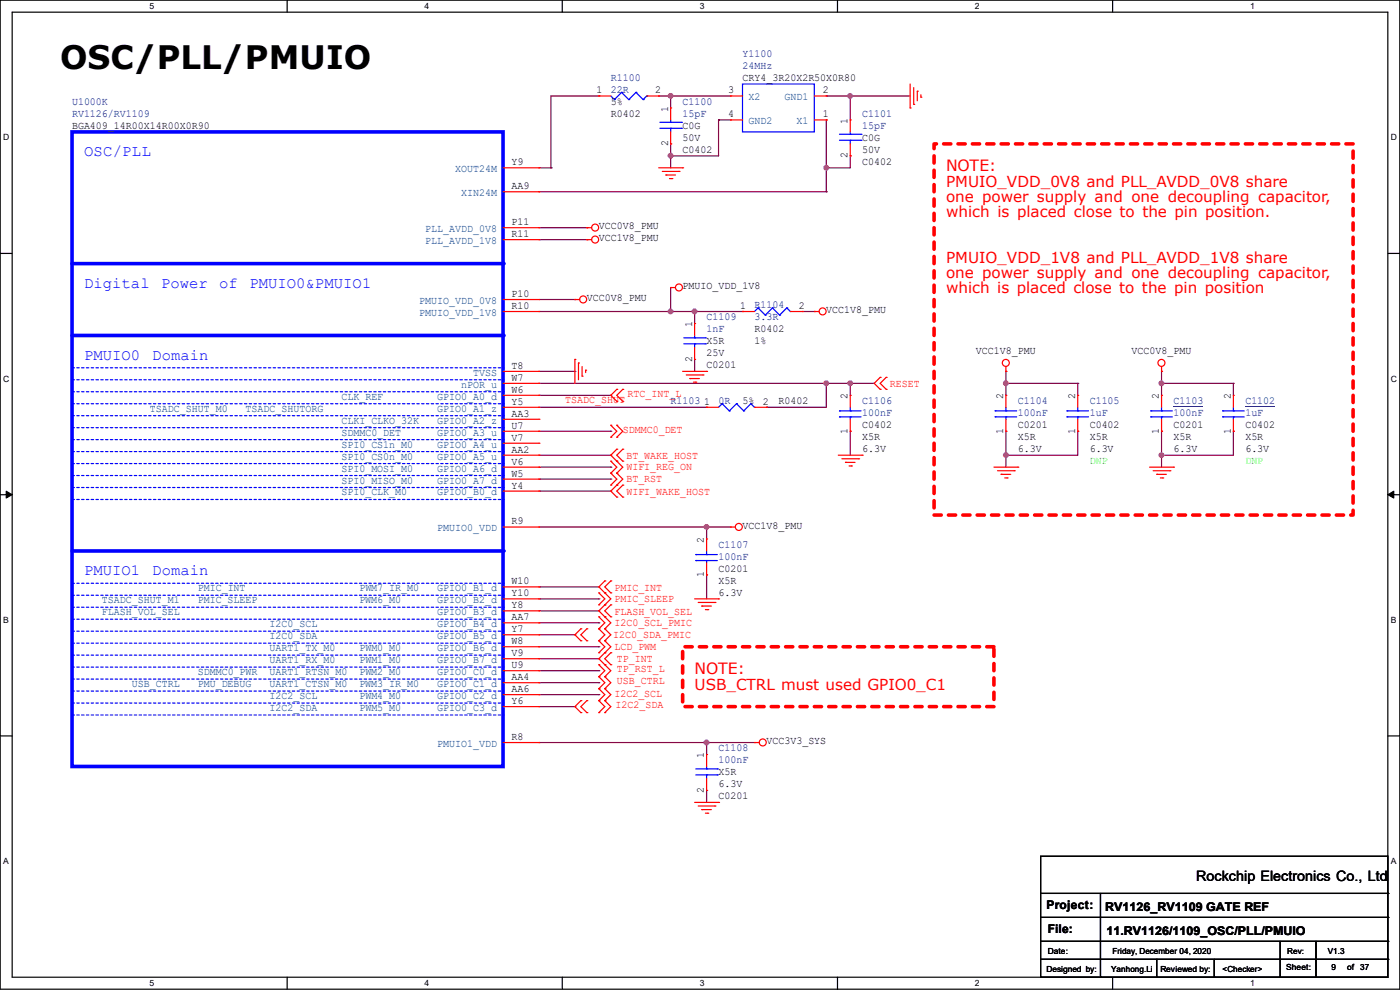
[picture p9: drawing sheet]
<svg xmlns="http://www.w3.org/2000/svg" width="297mm" height="210mm" viewBox="0 0 297 210" stroke-linecap="round" stroke-linejoin="round" font-family="sans-serif">
<path d="M0 0h297v209.8h-297zM2.6 2.6h291.8v204.7h-291.8z" fill="none" stroke="#000" stroke-width=".25"/>
<g fill="#fff">
<path d="M31.7 .3h1v2h-1z"/>
<path d="M31.7 207.6h1v1.9h-1z"/>
</g>
<path d="M60.9 0v2.6M60.9 207.3v2.5" fill="none" stroke="#000" stroke-width=".25"/>
<g fill="#fff">
<path d="M90.1 .3h1v2h-1z"/>
<path d="M90.1 207.6h1v1.9h-1z"/>
</g>
<path d="M119.3 0v2.6M119.3 207.3v2.5" fill="none" stroke="#000" stroke-width=".25"/>
<g fill="#fff">
<path d="M148.5 .3h.9v2h-.9z"/>
<path d="M148.5 207.6h.9v1.9h-.9z"/>
</g>
<path d="M177.7 0v2.6M177.7 207.3v2.5" fill="none" stroke="#000" stroke-width=".25"/>
<g fill="#fff">
<path d="M206.8 .3h1v2h-1z"/>
<path d="M206.8 207.6h1v1.9h-1z"/>
</g>
<path d="M236.1 0v2.6M236.1 207.3v2.5" fill="none" stroke="#000" stroke-width=".25"/>
<g fill="#fff">
<path d="M265.2 .3h1v2h-1z"/>
<path d="M265.2 207.6h1v1.9h-1z"/>
<path d="M.7 28.2h1.2v1.9h-1.2z"/>
<path d="M295.1 28.2h1.2v1.9h-1.2z"/>
<path d="M.7 79.3h1.2v2h-1.2z"/>
<path d="M295.1 79.3h1.2v2h-1.2z"/>
</g>
<path d="M0 53.8h2.6M294.4 53.8h2.6" fill="none" stroke="#000" stroke-width=".25"/>
<g fill="#fff">
<path d="M.7 130.5h1.2v2h-1.2z"/>
<path d="M295.1 130.5h1.1v2h-1.1z"/>
</g>
<path d="M0 104.9h2.6M294.4 104.9h2.6" fill="none" stroke="#000" stroke-width=".25"/>
<path d="M1.3 104.2l1.3 .7-1.3 .8zM294.4 104.9l1.3-.7v1.5z" fill="#000" stroke="#000" stroke-width=".21"/>
<g fill="#fff">
<path d="M.7 181.7h1.2v2h-1.2z"/>
<path d="M295.1 181.7h1.1v2h-1.1z"/>
</g>
<g fill="none" stroke="#000" stroke-width=".25">
<path d="M0 156.1h2.6M294.4 156.1h2.6M220.8 181.7h73.6v25.6h-73.6zM220.8 189.5h73.6M220.8 194.6h73.6M220.8 199.7h73.6M233.5 189.5v17.8M271.6 199.7v7.6M279.2 199.7v7.6M294.4 189.5h.1M294.4 194.6h.1M294.4 199.7h.1"/>
<path d="M220.8 203.5h73.6M233.5 207.3h.1M245.4 207.3h.1M245.4 203.5v3.8M257.6 207.3h.1M257.6 203.5v3.8M271.6 207.3h.1M279.2 207.3h.1M294.4 203.5h.1"/>
</g>
<path d="M198.2 30.5h88.9v78.8h-88.9zM144.8 137.2h66.1v12.7h-66.1z" fill="none" stroke="#f00" stroke-width=".76" stroke-dasharray="1.5 1.5"/>
<g fill="none" stroke="#800040" stroke-width=".25">
<path d="M114.3 35.6h2.6M116.9 35.6h.1M127 20.4h.1M127 20.4h-10.1v15.2M139.7 20.4h.1M139.7 20.4h15.3M142.3 33.1h.1M142.3 20.4h.1M142.3 30.5h.1M142.3 20.4v2.5M142.3 30.5v5.1M152.4 25.4h.1"/>
<path d="M152.4 25.4v7.7h-10.1M152.4 25.4h2.6M175.3 20.4h.1M175.3 35.6h.1M175.3 25.4h.1M175.3 20.4h17.8M175.3 25.4v15.3M180.4 33.1h.1M180.4 20.4h.1M180.4 20.4v5M180.4 33.1v2.5h-5.1M114.3 40.7h61"/>
<path d="M114.3 48.3h10.2M114.3 50.8h10.2M124.5 48.3h.1M124.5 50.8h.1M175.3 40.7h.1M114.3 78.8h7.7M114.3 63.5h7.7M114.3 66.1h43.2M122 78.8h.1M122 63.5h.1M142.3 66.1h.1M142.3 61v5.1"/>
<path d="M147.4 66.1h.1M147.4 78.8h.1M147.4 66.1v2.5M147.4 76.2v2.6M157.5 66.1h.1M170.2 66.1h2.6M172.8 66.1h.1M213.4 78.8h.1M213.4 78.8v5.1M246.4 78.8h.1M246.4 78.8v5.1M114.3 81.3h71.2"/>
<path d="M114.3 96.6h15.3M114.3 86.4h35.6M114.3 99.1h15.3M114.3 91.5h15.3M114.3 83.9h15.3M129.6 96.6h.1M129.6 99.1h.1M129.6 91.5h.1M129.6 83.9h.1M149.9 86.4h.1M162.6 86.4h.1M175.3 81.3h.1"/>
<path d="M175.3 81.3v5.1h-12.7M180.4 81.3h.1M180.4 91.5h.1M180.4 81.3v2.6M180.4 91.5v5.1M213.4 81.3h.1M213.4 91.5h.1M213.4 96.6h.1M213.4 91.5v7.6M213.4 81.3h15.2M228.6 81.3h.1M228.6 91.5h.1"/>
<path d="M228.6 81.3v2.6M228.6 91.5v5.1h-15.2M246.4 81.3h.1M246.4 91.5h.1M246.4 96.6h.1M246.4 81.3h15.3M246.4 91.5v7.6M261.7 81.3h.1M261.7 91.5h.1M261.7 91.5v5.1h-15.3M261.7 81.3v2.6M114.3 111.8h40.7"/>
<path d="M114.3 101.6h15.3M114.3 104.2h15.3M129.6 101.6h.1M129.6 104.2h.1M149.9 111.8h.1M149.9 111.8v2.5M114.3 129.6h12.7M114.3 132.1h12.7M114.3 124.5h12.7M114.3 127h12.7M114.3 134.7h7.7M114.3 137.2h12.7"/>
<path d="M114.3 139.7h12.7M122 134.7h.1M127 129.6h.1M127 132.1h.1M127 124.5h.1M127 127h.1M127 137.2h.1M127 139.7h.1M149.9 122h.1M149.9 122v5M114.3 157.5h45.8M114.3 142.3h12.7"/>
<path d="M114.3 144.8h12.7M114.3 147.4h12.7M114.3 149.9h7.7M122 149.9h.1M127 142.3h.1M127 144.8h.1M127 147.4h.1M149.9 157.5h.1M149.9 157.5v2.6M149.9 167.7h.1M149.9 167.7v2.5"/>
</g>
<g fill="#f0f" stroke="#f0f" stroke-width=".25">
<circle cx="213.4" cy="81.3" r=".49"/>
<circle cx="213.4" cy="96.5" r=".49"/>
<circle cx="246.4" cy="81.3" r=".49"/>
<circle cx="246.4" cy="96.5" r=".49"/>
<circle cx="142.3" cy="33" r=".49"/>
<circle cx="142.3" cy="20.3" r=".49"/>
<circle cx="175.3" cy="35.6" r=".49"/>
<circle cx="180.4" cy="20.3" r=".49"/>
<circle cx="175.3" cy="81.3" r=".49"/>
<circle cx="149.9" cy="157.5" r=".49"/>
<circle cx="149.9" cy="111.8" r=".49"/>
<circle cx="180.4" cy="81.3" r=".49"/>
<circle cx="142.3" cy="66.1" r=".49"/>
<circle cx="147.3" cy="66.1" r=".49"/>
</g>
<g fill="none" stroke="#f00" stroke-width=".25">
<path d="M193.1 17.8v5.1M193.8 18.6v3.5M194.6 19.3h.1M194.6 19.3v2.1M127 20.4h.1M127 20.4h2.6M137.2 20.4h2.5M139.7 20.4h.1M139.7 35.6h5.1M140.5 36.4h3.6M141.3 37.1h.1M141.3 37.1h2"/>
<path d="M142 37.9h.5M142.3 22.9h.1M142.3 30.5h.1M142.3 22.9v2.5M142.3 28v2.5M142.5 37.9h.1M144.1 36.4h.1M144.8 35.6h.1M193.1 22.9h.1M193.8 22.1h.1M195.4 20.6h.1M195.4 20.1v.5"/>
<path d="M124.5 48.3h.1M124.5 50.8h.1M124.5 48.3h1M124.5 50.8h1M122 63.5h.1M122 76.2h.1M122 63.5h1M122 76.2v5.1M122.7 77h.1M122.7 77v3.6M123.5 79.8h.1M123.5 77.8v2"/>
<path d="M124.2 78.5h.1M124.2 78.5v.5M142.3 61h.1M142.3 61h1M144.8 78.8h5.1M145.6 79.5h3.5M147.4 68.6h.1M147.4 76.2h.1M147.4 68.6v2.6M147.4 73.7v2.5M149.1 79.5h.1M149.9 78.8h.1"/>
<path d="M172.8 66.1h.1M172.8 66.1h1M213.4 78.8h.1M213.4 77.8v1M246.4 78.8h.1M246.4 77.8v1M129.6 97.8h.1M129.6 92.8h.1M129.6 90.2h.1M129.6 97.8l1.3 1.3-1.3 1.3M129.6 90.2l1.3 1.3-1.3 1.3M130.9 97.8h.1"/>
<path d="M130.9 95.3h.1M130.9 92.8h.1M130.9 90.2h.1M130.9 82.6h.1M130.9 85.1h.1M130.9 95.3l-1.3 1.3 2.5 2.5-1.2 1.3M130.9 90.2l1.2 1.3-1.2 1.3M130.9 82.6l-1.3 1.3 1.3 1.2M132.1 97.8h.1M132.1 95.3h.1M132.1 85.1h.1M132.1 82.6h.1"/>
<path d="M132.1 95.3l-1.2 1.3 1.2 1.2M132.1 82.6l-1.2 1.3 1.2 1.2M146.3 80.3h.1M146.3 80.3h2.1M147.1 81.1h.5M147.6 81.1h.1M149.9 86.4h.1M149.9 86.4h2.5M160.1 86.4h2.5M162.6 86.4h.1M177.8 96.6h5.1M178.6 97.3h3.6"/>
<path d="M179.4 98.1h.1M179.4 98.1h2M180.1 98.8h.5M180.4 91.5h.1M180.4 83.9h.1M180.4 83.9v2.5M180.4 88.9v2.6M180.6 98.8h.1M182.2 97.3h.1M182.9 96.6h.1M186.7 80.1h.1M186.7 82.6h.1"/>
<path d="M186.7 80.1l-1.2 1.2 1.2 1.3M188 82.6h.1M188 80.1h.1M188 80.1l-1.3 1.2 1.3 1.3M210.9 99.1h5M211.6 99.9h3.6M215.2 99.9h.1M215.9 99.1h.1M243.9 99.1h5.1M244.6 99.9h3.6M246.4 91.5h.1M246.4 83.9h.1"/>
<path d="M246.4 83.9v2.5M246.4 88.9v2.6M248.2 99.9h.1M249 99.1h.1M261.7 91.5h.1M261.7 83.9h.1M261.7 83.9v2.5M261.7 88.9v2.6M129.6 100.4h.1M129.6 102.9h.1M129.6 100.4l1.3 1.2-1.3 1.3M130.9 100.4h.1"/>
<path d="M130.9 102.9h.1M130.9 105.5h.1M130.9 100.4l1.2 1.2-2.5 2.6 1.3 1.3M132.1 105.5h.1M132.1 102.9h.1M132.1 102.9l-1.2 1.3 1.2 1.3M149.9 114.3h.1M149.9 114.3v2.6M149.9 119.4v2.6M155 111.8h.1M155 111.8h1M212.4 100.6h.1"/>
<path d="M212.4 100.6h2M213.1 101.4h.6M213.7 101.4h.1M245.4 100.6h.1M245.4 100.6h2M246.2 101.4h.5M246.7 101.4h.1M123.2 133.4h.1M123.2 135.9h.1M123.2 133.4l-1.2 1.3 1.2 1.2M124.5 135.9h.1M124.5 133.4h.1"/>
<path d="M124.5 133.4l-1.3 1.3 1.3 1.2M127 128.3h.1M127 125.8h.1M127 135.9h.1M127 133.4h.1M127 130.9h.1M127 138.5h.1M127 125.8l1.3 1.2-1.3 1.3M127 133.4l1.3 1.3-1.3 1.2M127 130.9l1.3 1.2-1.3 1.3M127 135.9l1.3 1.3-1.3 1.3M128.3 128.3h.1"/>
<path d="M128.3 130.9h.1M128.3 123.2h.1M128.3 125.8h.1M128.3 135.9h.1M128.3 133.4h.1M128.3 138.5h.1M128.3 123.2l-1.3 1.3 2.6 2.5-2.6 2.6 2.6 2.5-1.3 1.3M128.3 135.9l1.3 1.3-2.6 2.5 2.6 2.6-1.3 1.3M128.3 133.4l1.3 1.3-1.3 1.2M129.6 130.9h.1M129.6 128.3h.1M129.6 125.8h.1"/>
<path d="M129.6 123.2h.1M129.6 138.5h.1M129.6 128.3l-1.3 1.3 1.3 1.3M129.6 123.2l-1.3 1.3 1.3 1.3M129.6 138.5l-1.3 1.2 1.3 1.3M147.4 127h5M148.1 127.8h3.6M148.9 128.6h.1M148.9 128.6h2M149.6 129.3h.6M149.9 122h.1M150.2 129.3h.1"/>
<path d="M151.7 127.8h.1M152.4 127h.1M123.2 151.2h.1M123.2 148.6h.1M123.2 148.6l-1.2 1.3 1.2 1.3M124.5 148.6h.1M124.5 151.2h.1M124.5 148.6l-1.3 1.3 1.3 1.3M127 148.6h.1M127 151.2h.1M127 146.1h.1M127 143.6h.1"/>
<path d="M127 141h.1M127 143.6l1.3 1.2-1.3 1.3M127 148.6l1.3 1.3-1.3 1.3M127 146.1l1.3 1.3-1.3 1.2M127 141l1.3 1.3-1.3 1.3M128.3 148.6h.1M128.3 151.2h.1M128.3 146.1h.1M128.3 143.6h.1M128.3 141h.1M128.3 148.6l1.3 1.3-1.3 1.3M128.3 146.1l1.3 1.3-1.3 1.2"/>
<path d="M128.3 143.6l1.3 1.2-1.3 1.3M129.6 141h.1M160.1 157.5h.1M160.1 157.5h1M147.4 170.2h5M148.1 171h3.6M148.9 171.7h.1M148.9 171.7h2M149.6 172.5h.6M149.9 160.1h.1M149.9 167.7h.1M149.9 160.1v2.5"/>
<path d="M149.9 165.1v2.6M150.2 172.5h.1M151.7 171h.1M152.4 170.2h.1"/>
<circle cx="126.3" cy="50.8" r=".74"/>
<circle cx="126.3" cy="48.3" r=".74"/>
<circle cx="123.7" cy="63.5" r=".74"/>
<circle cx="144" cy="61" r=".74"/>
<circle cx="174.5" cy="66.1" r=".74"/>
<circle cx="213.4" cy="77" r=".74"/>
<circle cx="246.4" cy="77" r=".74"/>
<circle cx="156.7" cy="111.8" r=".74"/>
<circle cx="161.8" cy="157.5" r=".74"/>
</g>
<g fill="none" stroke="#00f" stroke-width=".25">
<path d="M131.9 19.6h.1M131.9 19.6l-1.6 1.5M131.9 19.6l1.5 1.5M134.9 19.6h.1M134.9 19.6l-1.5 1.5M134.9 19.6l1.5 1.5M129.6 20.4l.7 .7M130.3 21.1h.1M133.4 21.1h.1M136.4 21.1h.1M137.2 20.4h.1M137.2 20.4l-.8 .7"/>
<path d="M140 27.2h4.6M140 26h4.6M142.3 26h.1M142.3 27.2h.1M142.3 25.4v.6M142.3 27.2v.8M144.6 27.2h.1M144.6 26h.1M145.1 72.9h4.5M145.1 71.7h4.5M147.4 71.7h.1M147.4 72.9h.1"/>
<path d="M147.4 71.2v.5M147.4 72.9v.8M149.6 72.9h.1M149.6 71.7h.1M153.2 85.6h.1M153.2 85.6l-.8 .8M153.2 85.6l1.5 1.6M154.7 87.2h.1M156.3 85.6h.1M156.3 85.6l-1.6 1.6M156.3 85.6l1.5 1.6M157.8 87.2h.1"/>
<path d="M159.3 85.6h.1M159.3 85.6l-1.5 1.6M159.3 85.6l.8 .8M160.1 86.4h.1M178.1 87.2h.1M178.1 88.4h.1M178.1 87.2h4.6M178.1 88.4h4.6M180.4 88.4h.1M180.4 87.2h.1M180.4 86.4v.8M180.4 88.4v.5"/>
<path d="M244.1 87.2h.1M244.1 88.4h.1M244.1 87.2h4.6M244.1 88.4h4.6M246.4 88.4h.1M246.4 87.2h.1M246.4 86.4v.8M246.4 88.4v.5M259.4 87.2h.1M259.4 88.4h.1M259.4 87.2h4.5M259.4 88.4h4.5"/>
<path d="M261.7 88.4h.1M261.7 87.2h.1M261.7 86.4v.8M261.7 88.4v.5M147.6 117.6h.1M147.6 118.9h.1M147.6 117.6h4.6M147.6 118.9h4.6M149.9 118.9h.1M149.9 117.6h.1M149.9 116.9v.7M149.9 118.9v.5"/>
<path d="M147.6 164.4h4.6M147.6 163.1h4.6M149.9 163.1h.1M149.9 164.4h.1M149.9 162.6v.5M149.9 164.4v.7M152.2 164.4h.1M152.2 163.1h.1"/>
</g>
<path d="M249 86.3h6.3M264.2 86.3h6.4" fill="none" stroke="#000080" stroke-width=".21"/>
<path d="M15.3 28h91.4v134.6h-91.4zM15.3 55.9h91.4" fill="none" stroke="#00f" stroke-width=".76"/>
<circle cx="106.7" cy="55.9" r=".38" fill="#00f"/>
<path d="M15.3 71.2h91.4" fill="none" stroke="#00f" stroke-width=".76"/>
<circle cx="106.7" cy="71.2" r=".38" fill="#00f"/>
<path d="M15.3 116.9h91.4" fill="none" stroke="#00f" stroke-width=".76"/>
<circle cx="106.7" cy="116.9" r=".38" fill="#00f"/>
<g fill="none" stroke="#00f" stroke-width=".25" stroke-dasharray=".5">
<path d="M15.3 78h91.4M106.7 78h.1M15.3 83.1h91.4M15.3 85.6h91.4M15.3 80.6h91.4M15.3 93.3h91.4M15.3 88.2h91.4M15.3 95.8h91.4M15.3 90.7h91.4M15.3 98.3h91.4M106.7 83.1h.1M106.7 85.6h.1"/>
<path d="M106.7 80.6h.1M106.7 93.3h.1M106.7 88.2h.1M106.7 95.8h.1M106.7 90.7h.1M106.7 98.3h.1M15.3 103.4h91.4M15.3 106h91.4M15.3 100.9h91.4M106.7 103.4h.1M106.7 106h.1M106.7 100.9h.1"/>
<path d="M15.3 123.7h91.4M15.3 126.3h91.4M15.3 128.8h91.4M15.3 131.4h91.4M15.3 139h91.4M15.3 133.9h91.4M15.3 136.4h91.4M106.7 123.7h.1M106.7 126.3h.1M106.7 128.8h.1M106.7 131.4h.1M106.7 139h.1"/>
<path d="M106.7 133.9h.1M106.7 136.4h.1M15.3 141.5h91.4M15.3 149.1h91.4M15.3 144.1h91.4M15.3 151.7h91.4M15.3 146.6h91.4M106.7 141.5h.1M106.7 149.1h.1M106.7 144.1h.1M106.7 151.7h.1M106.7 146.6h.1"/>
</g>
<g fill="none" stroke="#f00" stroke-width=".25">
<path d="M106.7 35.6h7.6M114.3 35.6h.1M155 20.4h.1M155 25.4h.1M155 25.4h2.5M155 20.4h2.5M172.8 25.4h2.5M172.8 20.4h2.5M175.3 25.4h.1M175.3 20.4h.1M180.4 25.4h.1M180.4 33.1h.1"/>
<path d="M180.4 25.4v2.6M180.4 30.5v2.6M106.7 40.7h7.6M106.7 48.3h7.6M106.7 50.8h7.6M114.3 40.7h.1M114.3 48.3h.1M114.3 50.8h.1M106.7 78.8h7.6M106.7 63.5h7.6M106.7 66.1h7.6M114.3 78.8h.1"/>
<path d="M114.3 63.5h.1M114.3 66.1h.1M157.5 66.1h.1M157.5 66.1h2.6M167.7 66.1h2.5M170.2 66.1h.1M106.7 81.3h7.6M106.7 83.9h7.6M106.7 86.4h7.6M106.7 88.9h7.6M106.7 91.5h7.6M106.7 94h7.6"/>
<path d="M106.7 96.6h7.6M106.7 99.1h7.6M114.3 81.3h.1M114.3 83.9h.1M114.3 86.4h.1M114.3 88.9h.1M114.3 91.5h.1M114.3 94h.1M114.3 96.6h.1M114.3 99.1h.1M213.4 91.5h.1M213.4 83.9h.1"/>
<path d="M213.4 83.9v2.5M213.4 88.9v2.6M228.6 91.5h.1M228.6 83.9h.1M228.6 83.9v2.5M228.6 88.9v2.6M106.7 101.6h7.6M106.7 104.2h7.6M106.7 111.8h7.6M114.3 101.6h.1M114.3 104.2h.1M114.3 111.8h.1"/>
<path d="M106.7 137.2h7.6M106.7 139.7h7.6M106.7 124.5h7.6M106.7 127h7.6M106.7 129.6h7.6M106.7 134.7h7.6M106.7 132.1h7.6M114.3 137.2h.1M114.3 139.7h.1M114.3 124.5h.1M114.3 127h.1M114.3 129.6h.1"/>
<path d="M114.3 134.7h.1M114.3 132.1h.1M106.7 142.3h7.6M106.7 149.9h7.6M106.7 157.5h7.6M106.7 147.4h7.6M106.7 144.8h7.6M114.3 142.3h.1M114.3 149.9h.1M114.3 157.5h.1M114.3 147.4h.1M114.3 144.8h.1"/>
</g>
<g fill="none" stroke="#00f" stroke-width=".25">
<path d="M157.5 17.8h15.3v10.2h-15.3zM178.1 29.8h4.6M178.1 28.5h4.6M180.4 28.5h.1M180.4 29.8h.1M180.4 28v.5M180.4 29.8v.7M182.7 29.8h.1M182.7 28.5h.1M160.8 65.3h.1M160.8 65.3l-.7 .8M160.8 65.3l1.5 1.5"/>
<path d="M162.3 66.8h.1M163.9 65.3h.1M163.9 65.3l-1.6 1.5M163.9 65.3l1.5 1.5M165.4 66.8h.1M166.9 65.3h.1M166.9 65.3l-1.5 1.5M166.9 65.3l.8 .8M167.7 66.1h.1M211.1 87.2h.1M211.1 88.4h.1M211.1 87.2h4.6"/>
<path d="M211.1 88.4h4.6M213.4 88.4h.1M213.4 87.2h.1M213.4 86.4v.8M213.4 88.4v.5M226.4 87.2h.1M226.4 88.4h.1M226.4 87.2h4.5M226.4 88.4h4.5M228.6 88.4h.1M228.6 87.2h.1M228.6 86.4v.8"/>
<path d="M228.6 88.4v.5"/>
</g>
<g fill="#f0f" stroke="#f0f" stroke-width=".25">
<circle cx="213.4" cy="81.3" r=".49"/>
<circle cx="213.4" cy="96.5" r=".49"/>
<circle cx="246.4" cy="81.3" r=".49"/>
<circle cx="246.4" cy="96.5" r=".49"/>
<circle cx="142.3" cy="33" r=".49"/>
<circle cx="142.3" cy="20.3" r=".49"/>
<circle cx="175.3" cy="35.6" r=".49"/>
<circle cx="180.4" cy="20.3" r=".49"/>
<circle cx="175.3" cy="81.3" r=".49"/>
<circle cx="149.9" cy="157.5" r=".49"/>
<circle cx="149.9" cy="111.8" r=".49"/>
<circle cx="180.4" cy="81.3" r=".49"/>
<circle cx="142.3" cy="66.1" r=".49"/>
<circle cx="147.3" cy="66.1" r=".49"/>
</g>
<text font-size="6.9" x="12.7" y="14.6">OSC/PLL/PMUIO</text>
<g font-size="3.3" fill="#00f">
<text x="17.8" y="33.1">OSC/PLL</text>
<text x="17.8" y="61.1">Digital</text>
<text x="34.2" y="61.1">Power</text>
<text x="46.5" y="61.1">of</text>
<text x="52.9" y="61.1">PMUIO0&amp;PMUIO1</text>
<text x="17.8" y="76.3">PMUIO0</text>
<text x="32.3" y="76.3">Domain</text>
<text x="17.8" y="122">PMUIO1</text>
<text x="32.3" y="122">Domain</text>
</g>
<g font-size="3.3" fill="#f00">
<text x="200.7" y="36.4">NOTE:</text>
<text x="147.4" y="143">NOTE:</text>
</g>
<g font-size="3.2" fill="#f00">
<text x="200.7" y="39.6">PMUIO_VDD_0V8 and PLL_AVDD_0V8 share</text>
<text x="200.7" y="42.8">one power supply and one decoupling capacitor,</text>
<text x="200.7" y="46.1">which is placed close to the pin position.</text>
<text x="200.7" y="55.7">PMUIO_VDD_1V8 and PLL_AVDD_1V8 share</text>
<text x="200.7" y="58.9">one power supply and one decoupling capacitor,</text>
<text x="200.7" y="62.1">which is placed close to the pin position</text>
<text x="147.4" y="146.3">USB_CTRL must used GPIO0_C1</text>
</g>
<text font-size="3" x="253.8" y="186.9">Rockchip Electronics Co., Ltd</text>
<g font-size="2.5">
<text x="222" y="192.9">Project:</text>
<text x="222.3" y="198">File:</text>
<text x="234.5" y="193.2">RV1126_RV1109 GATE REF</text>
<text x="234.7" y="198.2">11.RV1126/1109_OSC/PLL/PMUIO</text>
</g>
<g font-size="2.3" fill="#000080">
<text x="129.6" y="17.1">R1100</text>
<text x="157.5" y="12.1">Y1100</text>
<text x="157.5" y="14.6">24MHz</text>
<text x="15.3" y="22.2">U1000K</text>
<text x="129.6" y="19.7">22R</text>
<text x="144.8" y="22.2">C1100</text>
<text x="15.3" y="24.8">RV1126/RV1109</text>
<text x="144.8" y="24.8">15pF</text>
<text x="182.9" y="24.8">C1101</text>
<text x="182.9" y="27.3">15pF</text>
<text x="160.1" y="65.4">R1104</text>
<text x="149.9" y="67.9">C1109</text>
<text x="149.9" y="70.5">1nF</text>
<text x="160.1" y="67.9">3.3R</text>
<text x="142.3" y="85.7">R1103</text>
<text x="152.4" y="85.7">0R</text>
<text x="182.9" y="85.7">C1106</text>
<text x="182.9" y="88.3">100nF</text>
<text x="215.9" y="85.7">C1104</text>
<text x="215.9" y="88.3">100nF</text>
<text x="231.2" y="85.7">C1105</text>
<text x="231.2" y="88.3">1uF</text>
<text x="249" y="85.7">C1103</text>
<text x="249" y="88.3">100nF</text>
<text x="264.2" y="85.7">C1102</text>
<text x="264.2" y="88.3">1uF</text>
<text x="152.4" y="116.2">C1107</text>
<text x="152.4" y="118.7">100nF</text>
<text x="152.4" y="159.4">C1108</text>
<text x="152.4" y="161.9">100nF</text>
</g>
<g font-size="2.3">
<text x="157.5" y="17.1">CRY4_3R20X2R50X0R80</text>
<text x="126.5" y="19.8">1</text>
<text x="129.6" y="22.2">5%</text>
<text x="139" y="19.8">2</text>
<text x="141.7" y="23.7" transform="rotate(-90 141.7 23.7)">1</text>
<text x="154.5" y="19.8">3</text>
<text x="174.5" y="19.8">2</text>
<text x="15.3" y="27.3">BGA409_14R00X14R00X0R90</text>
<text x="129.6" y="24.8">R0402</text>
<text x="144.8" y="27.3">C0G</text>
<text x="144.8" y="29.8">50V</text>
<text x="154.5" y="24.9">4</text>
<text x="174.5" y="24.9">1</text>
<text x="179.8" y="26.2" transform="rotate(-90 179.8 26.2)">1</text>
<text x="182.9" y="29.8">C0G</text>
<text x="108.5" y="35.1">Y9</text>
<text x="141.7" y="31" transform="rotate(-90 141.7 31)">2</text>
<text x="144.8" y="32.4">C0402</text>
<text x="179.8" y="33.6" transform="rotate(-90 179.8 33.6)">2</text>
<text x="182.9" y="34.9">C0402</text>
<text x="182.9" y="32.4">50V</text>
<text x="108.5" y="40.1">AA9</text>
<text x="108.5" y="47.8">P11</text>
<text x="108.5" y="50.3">R11</text>
<text x="127" y="48.6">VCC0V8_PMU</text>
<text x="127" y="51.2">VCC1V8_PMU</text>
<text x="108.5" y="63">P10</text>
<text x="108.5" y="65.5">R10</text>
<text x="124.5" y="63.9">VCC0V8_PMU</text>
<text x="144.8" y="61.3">PMUIO_VDD_1V8</text>
<text x="157" y="65.5">1</text>
<text x="169.5" y="65.5">2</text>
<text x="146.8" y="69.4" transform="rotate(-90 146.8 69.4)">1</text>
<text x="160.1" y="70.5">R0402</text>
<text x="175.3" y="66.4">VCC1V8_PMU</text>
<text x="146.8" y="76.8" transform="rotate(-90 146.8 76.8)">2</text>
<text x="149.9" y="73">X5R</text>
<text x="149.9" y="75.6">25V</text>
<text x="160.1" y="73">1%</text>
<text x="207.1" y="75.1">VCC1V8_PMU</text>
<text x="240.1" y="75.1">VCC0V8_PMU</text>
<text x="108.5" y="78.2">T8</text>
<text x="108.5" y="80.8">W7</text>
<text x="108.5" y="83.3">W6</text>
<text x="149.9" y="78.1">C0201</text>
<text x="108.5" y="85.9">Y5</text>
<text x="108.5" y="88.4">AA3</text>
<text x="149.4" y="85.9">1</text>
<text x="157.5" y="85.7">5%</text>
<text x="161.8" y="85.9">2</text>
<text x="165.1" y="85.7">R0402</text>
<text x="179.8" y="84.6" transform="rotate(-90 179.8 84.6)">2</text>
<text x="212.9" y="84.6" transform="rotate(-90 212.9 84.6)">2</text>
<text x="228.1" y="84.6" transform="rotate(-90 228.1 84.6)">2</text>
<text x="245.9" y="84.6" transform="rotate(-90 245.9 84.6)">2</text>
<text x="261.1" y="84.6" transform="rotate(-90 261.1 84.6)">2</text>
<text x="108.5" y="90.9">U7</text>
<text x="108.5" y="93.5">V7</text>
<text x="179.8" y="92" transform="rotate(-90 179.8 92)">1</text>
<text x="182.9" y="90.8">C0402</text>
<text x="182.9" y="93.3">X5R</text>
<text x="182.9" y="95.9">6.3V</text>
<text x="212.9" y="92" transform="rotate(-90 212.9 92)">1</text>
<text x="215.9" y="90.8">C0201</text>
<text x="215.9" y="93.3">X5R</text>
<text x="215.9" y="95.9">6.3V</text>
<text x="228.1" y="92" transform="rotate(-90 228.1 92)">1</text>
<text x="231.2" y="90.8">C0402</text>
<text x="231.2" y="93.3">X5R</text>
<text x="231.2" y="95.9">6.3V</text>
<text x="245.9" y="92" transform="rotate(-90 245.9 92)">1</text>
<text x="249" y="90.8">C0201</text>
<text x="249" y="93.3">X5R</text>
<text x="249" y="95.9">6.3V</text>
<text x="261.1" y="92" transform="rotate(-90 261.1 92)">1</text>
<text x="264.2" y="90.8">C0402</text>
<text x="264.2" y="93.3">X5R</text>
<text x="264.2" y="95.9">6.3V</text>
<text x="108.5" y="96">AA2</text>
<text x="108.5" y="101.1">W5</text>
<text x="108.5" y="98.6">V6</text>
<text x="108.5" y="103.6">Y4</text>
<text x="108.5" y="111.3">R9</text>
<text x="157.5" y="112.1">VCC1V8_PMU</text>
<text x="149.4" y="115.1" transform="rotate(-90 149.4 115.1)">2</text>
<text x="108.5" y="124">W10</text>
<text x="149.4" y="122.5" transform="rotate(-90 149.4 122.5)">1</text>
<text x="152.4" y="121.3">C0201</text>
<text x="152.4" y="123.8">X5R</text>
<text x="108.5" y="126.5">Y10</text>
<text x="108.5" y="129">Y8</text>
<text x="108.5" y="131.6">AA7</text>
<text x="152.4" y="126.4">6.3V</text>
<text x="108.5" y="136.7">W8</text>
<text x="108.5" y="134.1">Y7</text>
<text x="108.5" y="139.2">V9</text>
<text x="108.5" y="141.7">U9</text>
<text x="108.5" y="149.4">Y6</text>
<text x="108.5" y="146.8">AA6</text>
<text x="108.5" y="144.3">AA4</text>
<text x="108.5" y="157">R8</text>
<text x="149.4" y="160.8" transform="rotate(-90 149.4 160.8)">1</text>
<text x="162.6" y="157.9">VCC3V3_SYS</text>
<text x="152.4" y="164.5">X5R</text>
<text x="152.4" y="167">6.3V</text>
<text x="149.4" y="168.2" transform="rotate(-90 149.4 168.2)">2</text>
<text x="152.4" y="169.5">C0201</text>
</g>
<g font-size="2.3" fill="#004080">
<text x="158.8" y="21.3">X2</text>
<text x="166.4" y="21.3">GND1</text>
<text x="158.8" y="26.4">GND2</text>
<text x="169" y="26.4">X1</text>
<text x="96.6" y="36.5">XOUT24M</text>
<text x="97.8" y="41.6">XIN24M</text>
<text x="90.2" y="49.2">PLL_AVDD_0V8</text>
<text x="90.2" y="51.8">PLL_AVDD_1V8</text>
<text x="88.9" y="64.5">PMUIO_VDD_0V8</text>
<text x="88.9" y="67">PMUIO_VDD_1V8</text>
<text x="97.8" y="82.3">nPOR_u</text>
<text x="100.4" y="79.7">TVSS</text>
<text x="31.8" y="87.3">TSADC_SHUT_M0</text>
<text x="52.1" y="87.3">TSADC_SHUTORG</text>
<text x="72.4" y="84.8">CLK_REF</text>
<text x="72.4" y="89.9">CLKI_CLKO_32K</text>
<text x="92.7" y="87.3">GPIO0_A1_z</text>
<text x="92.7" y="84.8">GPIO0_A0_d</text>
<text x="92.7" y="89.9">GPIO0_A2_z</text>
<text x="72.4" y="92.4">SDMMC0_DET</text>
<text x="72.4" y="95">SPI0_CS1n_M0</text>
<text x="92.7" y="92.4">GPIO0_A3_u</text>
<text x="92.7" y="95">GPIO0_A4_u</text>
<text x="72.4" y="97.5">SPI0_CS0n_M0</text>
<text x="72.4" y="100">SPI0_MOSI_M0</text>
<text x="92.7" y="97.5">GPIO0_A5_u</text>
<text x="92.7" y="100">GPIO0_A6_d</text>
<text x="72.4" y="102.6">SPI0_MISO_M0</text>
<text x="72.4" y="105.1">SPI0_CLK_M0</text>
<text x="92.7" y="102.6">GPIO0_A7_d</text>
<text x="92.7" y="105.1">GPIO0_B0_d</text>
<text x="92.8" y="112.7">PMUIO0_VDD</text>
<text x="42" y="125.4">PMIC_INT</text>
<text x="76.2" y="125.4">PWM7_IR_M0</text>
<text x="92.7" y="125.4">GPIO0_B1_d</text>
<text x="21.6" y="128">TSADC_SHUT_M1</text>
<text x="21.6" y="130.5">FLASH_VOL_SEL</text>
<text x="41.9" y="128">PMIC_SLEEP</text>
<text x="76.2" y="128">PWM6_M0</text>
<text x="92.8" y="128">GPIO0_B2_d</text>
<text x="92.8" y="130.5">GPIO0_B3_d</text>
<text x="57.2" y="135.6">I2C0_SDA</text>
<text x="57.2" y="133.1">I2C0_SCL</text>
<text x="92.7" y="135.6">GPIO0_B5_d</text>
<text x="92.7" y="133.1">GPIO0_B4_d</text>
<text x="42" y="143.2">SDMMC0_PWR</text>
<text x="57.2" y="143.2">UART1_RTSN_M0</text>
<text x="57.2" y="138.1">UART1_TX_M0</text>
<text x="57.2" y="140.7">UART1_RX_M0</text>
<text x="76.2" y="143.2">PWM2_M0</text>
<text x="76.2" y="138.1">PWM0_M0</text>
<text x="76.2" y="140.7">PWM1_M0</text>
<text x="92.7" y="143.2">GPIO0_C0_d</text>
<text x="92.7" y="138.1">GPIO0_B6_d</text>
<text x="92.7" y="140.7">GPIO0_B7_d</text>
<text x="28" y="145.8">USB_CTRL</text>
<text x="41.9" y="145.8">PMU_DEBUG</text>
<text x="57.2" y="145.8">UART1_CTSN_M0</text>
<text x="57.2" y="148.3">I2C2_SCL</text>
<text x="76.2" y="145.8">PWM3_IR_M0</text>
<text x="76.2" y="148.3">PWM4_M0</text>
<text x="92.7" y="145.8">GPIO0_C1_d</text>
<text x="92.7" y="148.3">GPIO0_C2_d</text>
<text x="57.2" y="150.8">I2C2_SDA</text>
<text x="76.2" y="150.8">PWM5_M0</text>
<text x="92.7" y="150.8">GPIO0_C3_d</text>
<text x="92.8" y="158.5">PMUIO1_VDD</text>
</g>
<g font-size="2.3" fill="#f00">
<text x="188.8" y="82.2">RESET</text>
<text x="119.9" y="85.5">TSADC_SHUT</text>
<text x="133.1" y="84.2">RTC_INT_L</text>
<text x="132.1" y="91.8">SDMMC0_DET</text>
<text x="132.9" y="99.7">WIFI_REG_ON</text>
<text x="132.9" y="97.4">BT_WAKE_HOST</text>
<text x="132.9" y="102.2">BT_RST</text>
<text x="132.9" y="105">WIFI_WAKE_HOST</text>
<text x="130.3" y="125.3">PMIC_INT</text>
<text x="130.3" y="130.4">FLASH_VOL_SEL</text>
<text x="130.3" y="127.6">PMIC_SLEEP</text>
<text x="130.1" y="135.3">I2C0_SDA_PMIC</text>
<text x="130.3" y="132.7">I2C0_SCL_PMIC</text>
<text x="130.3" y="137.8">LCD_PWM</text>
<text x="130.9" y="142.6">TP_RST_L</text>
<text x="130.9" y="140.3">TP_INT</text>
<text x="130.3" y="148">I2C2_SCL</text>
<text x="130.9" y="145.2">USB_CTRL</text>
<text x="130.6" y="150.2">I2C2_SDA</text>
</g>
<g font-size="2.3" fill="#0f0">
<text x="231.2" y="98.4">DNP</text>
<text x="264.2" y="98.4">DNP</text>
</g>
<g font-size="1.8">
<text x="31.7" y="1.9">5</text>
<text x="90.1" y="1.9">4</text>
<text x="148.5" y="1.9">3</text>
<text x="206.8" y="1.9">2</text>
<text x="265.2" y="1.9">1</text>
<text x=".7" y="29.8">D</text>
<text x="295.1" y="29.8">D</text>
<text x=".7" y="80.9">C</text>
<text x="295.1" y="80.9">C</text>
<text x=".7" y="132.1">B</text>
<text x="295.1" y="132.1">B</text>
<text x=".7" y="183.3">A</text>
<text x="295.1" y="183.3">A</text>
<text x="222.3" y="202.3">Date:</text>
<text x="236" y="202.3">Friday, December 04, 2020</text>
<text x="281.7" y="202.3">V1.3</text>
<text x="31.7" y="209.2">5</text>
<text x="90.1" y="209.2">4</text>
<text x="148.5" y="209.2">3</text>
<text x="206.8" y="209.2">2</text>
<text x="222" y="206.1">Designed by:</text>
<text x="235.7" y="206.1">Yanhong.Li</text>
<text x="246.2" y="206.1">Reviewed by:</text>
<text x="259.4" y="206.1">&lt;Checker&gt;</text>
<text x="265.2" y="209.2">1</text>
<text x="272.8" y="205.9">Sheet:</text>
<text x="282.5" y="205.9">9</text>
<text x="285.8" y="205.9">of</text>
<text x="288.6" y="205.9">37</text>
</g>
<text font-size="1.7" x="273.1" y="202.3">Rev:</text>
</svg>
